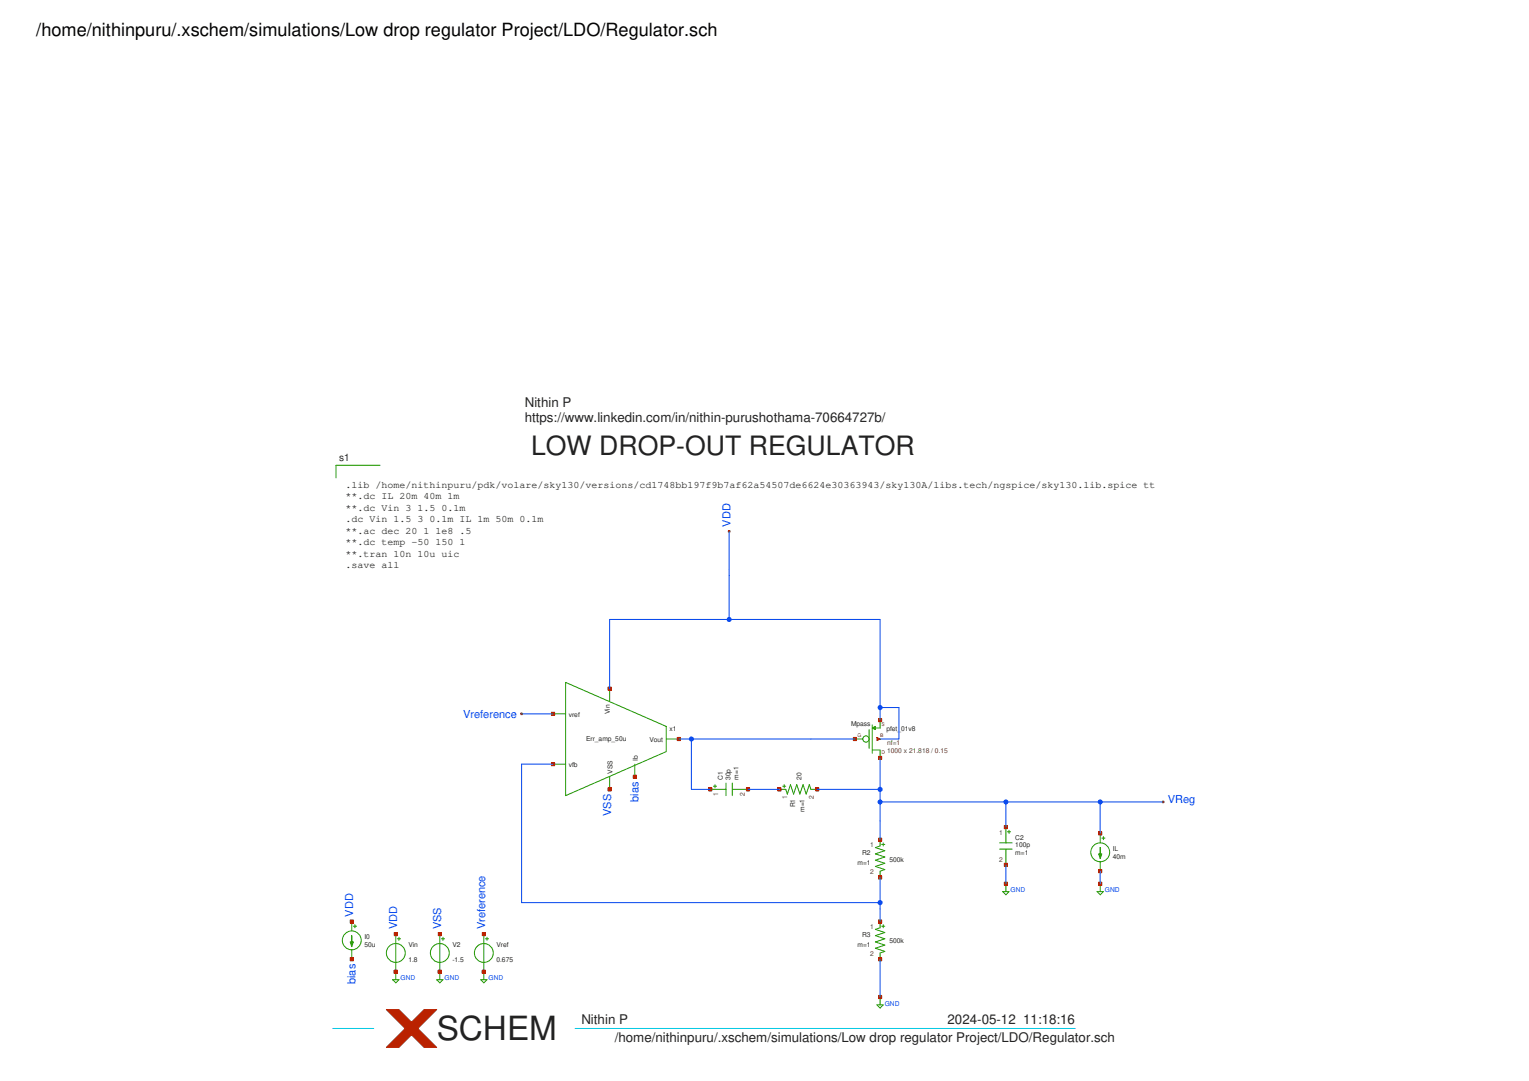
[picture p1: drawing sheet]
<svg xmlns="http://www.w3.org/2000/svg" width="297mm" height="210mm" viewBox="0 0 297 210" stroke-linecap="round" stroke-linejoin="round" font-family="sans-serif">
<g fill="none" stroke="#229800" stroke-width=".19">
<path d="M107.4 138.6h2.5M109.9 132.5l19.5 8.6v4.8l-19.5 8.6zM118.4 133.7v2.5M107.4 148.4h2.5M118.4 150.8v2.5M123.3 148.4v2.4M129.4 143.5h2.5M68.3 178.9v1.9M68.6 179.8h.7M68.9 179.5v.7M68.3 184.4v1.9M76.9 181.4v7.3"/>
<path d="M77.2 182.3h.6M77.5 182v.6M85.4 181.4v7.3M85.8 182.3h.6M86.1 182v.6M94 181.4v7.3M94.3 182.3h.6M94.6 182v.6"/>
<circle cx="76.9" cy="185" r="1.83"/>
<circle cx="85.4" cy="185" r="1.83"/>
<circle cx="94" cy="185" r="1.83"/>
</g>
<path d="M68.3 181.7v1.2h.3l-.3 .9-.3-.9h.3z" fill="#229800"/>
<g fill="none" stroke="#229800" stroke-width=".19">
<path d="M73.8 90.3h-8.5v2.5M171 139.8v1.6h-.9M138 153.3h3M138.6 152.7h.6M138.9 152.4v.6M141 152.1v2.4M142.3 153.3h3M142.3 152.1v2.4M151.4 153.3h1.2l.4 .9 .6-1.8 .6 1.8 .6-1.8 .6 1.8 .6-1.8 .6 1.8 .6-1.8 .3 .9h1.3M152 152.7h.6M152.3 152.4v.6M166.1 143.5h1.5"/>
<path d="M168.8 141.7v3.6M169.4 145.6h1.6v1.6M169.4 140.7v5.5M171 163v1.3l-.9 .3 1.8 .6-1.8 .6 1.8 .6-1.8 .6 1.8 .6-1.8 .6 1.8 .7-.9 .3v1.2M171 178.9v1.3l-.9 .3 1.8 .6-1.8 .6 1.8 .6-1.8 .6 1.8 .6-1.8 .6 1.8 .6-.9 .3v1.3M171.3 164h.6M171.3 179.8h.6M171.6 163.7v.6M171.6 179.5v.7M194.2 163.7h2.4M194.2 164.9h2.4M194.8 173.1h1.2l-.6 .6z"/>
<path d="M195.4 160.6v3.1M195.4 164.9v3M195.4 171.6v1.5M195.7 161.5h.6M196 161.2v.6M68.3 181.7v1.2h.3l-.3 .9-.3-.9h.3zM76.3 190.2h1.2l-.6 .6zM76.9 188.7v1.5M84.8 190.2h1.3l-.7 .6zM85.4 188.7v1.5M93.4 190.2h1.2l-.6 .6zM94 188.7v1.5"/>
<path d="M170.4 195.1h1.2l-.6 .6zM171 193.6v1.5"/>
<circle cx="68.3" cy="182.6" r="1.83"/>
</g>
<path d="M169.4 141.4l.7-.3v.6z" fill="#229800"/>
<g fill="none" stroke="#229800" stroke-width=".19">
<path d="M169.4 141.4l.7-.3v.6zM213.7 161.8v1.9M213.7 167.3v1.9M214 162.7h.7M214.4 162.4v.6"/>
<circle cx="168.2" cy="143.5" r=".61"/>
</g>
<path d="M213.7 164.6v1.2h.3l-.3 .9-.3-.9h.3z" fill="#229800"/>
<g fill="none" stroke="#229800" stroke-width=".19">
<path d="M213.1 173.1h1.3l-.7 .6zM213.7 164.6v1.2h.3l-.3 .9-.3-.9h.3zM213.7 171.6v1.5"/>
<circle cx="213.7" cy="165.5" r="1.83"/>
</g>
<path d="M118.1 133.4h.6v.6h-.6z" fill="none" stroke="#ba2200" stroke-width=".19"/>
<path d="M118.1 133.4h.6v.6h-.6z" fill="#ba2200"/>
<path d="M118.1 153h.6v.6h-.6z" fill="none" stroke="#ba2200" stroke-width=".19"/>
<path d="M118.1 153h.6v.6h-.6z" fill="#ba2200"/>
<path d="M107.1 148.1h.6v.6h-.6z" fill="none" stroke="#ba2200" stroke-width=".19"/>
<path d="M107.1 148.1h.6v.6h-.6z" fill="#ba2200"/>
<path d="M131.6 143.2h.6v.6h-.6z" fill="none" stroke="#ba2200" stroke-width=".19"/>
<path d="M131.6 143.2h.6v.6h-.6z" fill="#ba2200"/>
<path d="M107.1 138.3h.6v.6h-.6z" fill="none" stroke="#ba2200" stroke-width=".19"/>
<path d="M107.1 138.3h.6v.6h-.6z" fill="#ba2200"/>
<path d="M123 150.5h.6v.6h-.6z" fill="none" stroke="#ba2200" stroke-width=".19"/>
<path d="M123 150.5h.6v.6h-.6z" fill="#ba2200"/>
<path d="M76.6 181.1h.6v.6h-.6z" fill="none" stroke="#ba2200" stroke-width=".19"/>
<path d="M76.6 181.1h.6v.6h-.6z" fill="#ba2200"/>
<path d="M76.6 188.4h.6v.6h-.6z" fill="none" stroke="#ba2200" stroke-width=".19"/>
<path d="M76.6 188.4h.6v.6h-.6z" fill="#ba2200"/>
<path d="M85.1 181.1h.7v.6h-.7z" fill="none" stroke="#ba2200" stroke-width=".19"/>
<path d="M85.1 181.1h.7v.6h-.7z" fill="#ba2200"/>
<path d="M85.1 188.4h.7v.6h-.7z" fill="none" stroke="#ba2200" stroke-width=".19"/>
<path d="M85.1 188.4h.7v.6h-.7z" fill="#ba2200"/>
<path d="M93.7 181.1h.6v.6h-.6z" fill="none" stroke="#ba2200" stroke-width=".19"/>
<path d="M93.7 181.1h.6v.6h-.6z" fill="#ba2200"/>
<path d="M93.7 188.4h.6v.6h-.6z" fill="none" stroke="#ba2200" stroke-width=".19"/>
<path d="M93.7 188.4h.6v.6h-.6z" fill="#ba2200"/>
<path d="M85.3 181.2h.3v.3h-.3z" fill="none" stroke="#ba2200" stroke-width=".19"/>
<path d="M85.3 181.2h.3v.3h-.3z" fill="#ba2200"/>
<path d="M93.8 181.2h.4v.3h-.4z" fill="none" stroke="#ba2200" stroke-width=".19"/>
<path d="M93.8 181.2h.4v.3h-.4z" fill="#ba2200"/>
<path d="M76.7 181.2h.3v.3h-.3z" fill="none" stroke="#ba2200" stroke-width=".19"/>
<path d="M76.7 181.2h.3v.3h-.3z" fill="#ba2200"/>
<path d="M141.5 103h.3v.3h-.3z" fill="none" stroke="#ba2200" stroke-width=".19"/>
<path d="M141.5 103h.3v.3h-.3z" fill="#ba2200"/>
<path d="M68 178.6h.6v.6h-.6z" fill="none" stroke="#ba2200" stroke-width=".19"/>
<path d="M68 178.6h.6v.6h-.6z" fill="#ba2200"/>
<path d="M68 186h.6v.6h-.6z" fill="none" stroke="#ba2200" stroke-width=".19"/>
<path d="M68 186h.6v.6h-.6z" fill="#ba2200"/>
<path d="M68.2 186.1h.3v.3h-.3z" fill="none" stroke="#ba2200" stroke-width=".19"/>
<path d="M68.2 186.1h.3v.3h-.3z" fill="#ba2200"/>
<path d="M123.2 150.7h.3v.3h-.3z" fill="none" stroke="#ba2200" stroke-width=".19"/>
<path d="M123.2 150.7h.3v.3h-.3z" fill="#ba2200"/>
<path d="M118.3 153.1h.3v.3h-.3z" fill="none" stroke="#ba2200" stroke-width=".19"/>
<path d="M118.3 153.1h.3v.3h-.3z" fill="#ba2200"/>
<path d="M137.7 153h.6v.6h-.6z" fill="none" stroke="#ba2200" stroke-width=".19"/>
<path d="M137.7 153h.6v.6h-.6z" fill="#ba2200"/>
<path d="M145 153h.6v.6h-.6z" fill="none" stroke="#ba2200" stroke-width=".19"/>
<path d="M145 153h.6v.6h-.6z" fill="#ba2200"/>
<path d="M151.1 153h.6v.6h-.6z" fill="none" stroke="#ba2200" stroke-width=".19"/>
<path d="M151.1 153h.6v.6h-.6z" fill="#ba2200"/>
<path d="M158.5 153h.6v.6h-.6z" fill="none" stroke="#ba2200" stroke-width=".19"/>
<path d="M158.5 153h.6v.6h-.6z" fill="#ba2200"/>
<path d="M170.7 162.7h.6v.7h-.6z" fill="none" stroke="#ba2200" stroke-width=".19"/>
<path d="M170.7 162.7h.6v.7h-.6z" fill="#ba2200"/>
<path d="M170.7 170.1h.6v.6h-.6z" fill="none" stroke="#ba2200" stroke-width=".19"/>
<path d="M170.7 170.1h.6v.6h-.6z" fill="#ba2200"/>
<path d="M170.7 178.6h.6v.6h-.6z" fill="none" stroke="#ba2200" stroke-width=".19"/>
<path d="M170.7 178.6h.6v.6h-.6z" fill="#ba2200"/>
<path d="M170.7 186h.6v.6h-.6z" fill="none" stroke="#ba2200" stroke-width=".19"/>
<path d="M170.7 186h.6v.6h-.6z" fill="#ba2200"/>
<path d="M93.7 188.4h.6v.6h-.6z" fill="none" stroke="#ba2200" stroke-width=".19"/>
<path d="M93.7 188.4h.6v.6h-.6z" fill="#ba2200"/>
<path d="M85.1 188.4h.7v.6h-.7z" fill="none" stroke="#ba2200" stroke-width=".19"/>
<path d="M85.1 188.4h.7v.6h-.7z" fill="#ba2200"/>
<path d="M76.6 188.4h.6v.6h-.6z" fill="none" stroke="#ba2200" stroke-width=".19"/>
<path d="M76.6 188.4h.6v.6h-.6z" fill="#ba2200"/>
<path d="M170.7 193.3h.6v.6h-.6z" fill="none" stroke="#ba2200" stroke-width=".19"/>
<path d="M170.7 193.3h.6v.6h-.6z" fill="#ba2200"/>
<path d="M195.1 160.3h.6v.6h-.6z" fill="none" stroke="#ba2200" stroke-width=".19"/>
<path d="M195.1 160.3h.6v.6h-.6z" fill="#ba2200"/>
<path d="M195.1 167.6h.6v.6h-.6z" fill="none" stroke="#ba2200" stroke-width=".19"/>
<path d="M195.1 167.6h.6v.6h-.6z" fill="#ba2200"/>
<path d="M195.1 171.3h.6v.6h-.6z" fill="none" stroke="#ba2200" stroke-width=".19"/>
<path d="M195.1 171.3h.6v.6h-.6z" fill="#ba2200"/>
<path d="M225.8 155.6h.3v.3h-.3z" fill="none" stroke="#ba2200" stroke-width=".19"/>
<g fill="#ba2200">
<path d="M225.8 155.6h.3v.3h-.3z"/>
<path d="M75.1 196h2.4l2.4 2.5 2.5-2.5h2.4l-3.6 3.7 3.6 3.7h-2.4l-2.5-2.5-2.4 2.5h-2.4l3.6-3.7z"/>
</g>
<path d="M101.2 138.5h.3v.3h-.3zM75.1 196h2.4l2.4 2.5 2.5-2.5h2.4l-3.6 3.7 3.6 3.7h-2.4l-2.5-2.5-2.4 2.5h-2.4l3.6-3.7z" fill="none" stroke="#ba2200" stroke-width=".19"/>
<g fill="#ba2200">
<path d="M101.2 138.5h.3v.3h-.3z"/>
<path d="M170.4 143.2l.6 .3-.6 .3z"/>
</g>
<path d="M170.4 143.2l.6 .3-.6 .3zM170.7 146.9h.6v.6h-.6z" fill="none" stroke="#ba2200" stroke-width=".19"/>
<path d="M170.7 146.9h.6v.6h-.6z" fill="#ba2200"/>
<path d="M165.8 143.2h.6v.6h-.6z" fill="none" stroke="#ba2200" stroke-width=".19"/>
<path d="M165.8 143.2h.6v.6h-.6z" fill="#ba2200"/>
<path d="M170.7 139.5h.6v.6h-.6z" fill="none" stroke="#ba2200" stroke-width=".19"/>
<path d="M170.7 139.5h.6v.6h-.6z" fill="#ba2200"/>
<path d="M171 143.5h.1" fill="none" stroke="#ba2200" stroke-width=".19"/>
<path d="M68.2 178.8h.3v.3h-.3z" fill="none" stroke="#ba2200" stroke-width=".19"/>
<path d="M68.2 178.8h.3v.3h-.3z" fill="#ba2200"/>
<path d="M213.4 161.5h.6v.6h-.6z" fill="none" stroke="#ba2200" stroke-width=".19"/>
<path d="M213.4 161.5h.6v.6h-.6z" fill="#ba2200"/>
<path d="M213.4 168.9h.6v.6h-.6z" fill="none" stroke="#ba2200" stroke-width=".19"/>
<path d="M213.4 168.9h.6v.6h-.6z" fill="#ba2200"/>
<path d="M213.4 171.3h.6v.6h-.6z" fill="none" stroke="#ba2200" stroke-width=".19"/>
<path d="M213.4 171.3h.6v.6h-.6z" fill="#ba2200"/>
<path d="M64.7 199.7h7.9M111.7 199.7h97.2" fill="none" stroke="#00cbed" stroke-width=".19"/>
<g fill="none" stroke="#0044ed" stroke-width=".19">
<path d="M141.7 103.2v17.1M101.3 138.6h6.1M118.4 133.7v-13.4h52.6v19.5M171 137.4h3.6v6.1h-3.6M107.4 148.4h-6.1v26.9h69.7M131.9 143.5h34.2M134.3 143.5v9.8h3.7M145.3 153.3h6.1M158.8 153.3h12.2M171 147.2v15.8M171 155.7h55M195.4 155.7v4.9"/>
<path d="M213.7 155.7v6.1M171 170.4v8.5M195.4 167.9v3.7M213.7 169.2v2.4M171 186.3v7.3"/>
</g>
<g fill="#0044ed">
<path d="M170.7 174.8a.49 .49 0 0 1 .8 .5h-.5h.5a.49 .49 0 0 1-.8 .4 .49 .49 0 0 1 0-.9z"/>
<path d="M170.7 152.9a.49 .49 0 0 1 .8 .4h-.5h.5a.49 .49 0 0 1-.8 .4 .49 .49 0 0 1 0-.8z"/>
<path d="M133.9 143.3a.49 .49 0 0 1 .5-.3 .49 .49 0 0 1 .4 .5h-.5h.5a.49 .49 0 0 1-.6 .5 .49 .49 0 0 1-.3-.7z"/>
<path d="M141.2 120a.49 .49 0 0 1 .6-.2 .49 .49 0 0 1 .3 .5h-.4h.4a.49 .49 0 0 1-.6 .5 .49 .49 0 0 1-.3-.8z"/>
<path d="M170.7 137a.49 .49 0 0 1 .8 .4h-.5h.5a.49 .49 0 0 1-.8 .4 .49 .49 0 0 1 0-.8z"/>
<path d="M195.2 155.3a.49 .49 0 0 1 .7 .4h-.5h.5a.49 .49 0 0 1-.7 .4 .49 .49 0 0 1 0-.8z"/>
<path d="M170.7 155.3a.49 .49 0 0 1 .8 .4h-.5h.5a.49 .49 0 0 1-.8 .4 .49 .49 0 0 1 0-.8z"/>
<path d="M213.5 155.3a.49 .49 0 0 1 .7 .4h-.5h.5a.49 .49 0 0 1-.7 .4 .49 .49 0 0 1 0-.8z"/>
</g>
<text font-size="6.5" fill="#222" x="84.8" y="201.9">SCHEM</text>
<text font-size="5.2" fill="#222" x="103.2" y="88.4">LOW DROP-OUT REGULATOR</text>
<text font-size="3.5" x="7.1" y="7.1">/home/nithinpuru/.xschem/simulations/Low drop regulator Project/LDO/Regulator.sch</text>
<g font-size="2.6" fill="#222">
<text x="101.9" y="79">Nithin P</text>
<text x="101.9" y="82">https://www.linkedin.com/in/nithin-purushothama-70664727b/</text>
<text x="112.9" y="198.7">Nithin P</text>
<text x="119.4" y="202.4">/home/nithinpuru/.xschem/simulations/Low drop regulator Project/LDO/Regulator.sch</text>
<text x="184.1" y="198.7">2024-05-12 11:18:16</text>
</g>
<g font-size="2.1" fill="#0044ed">
<text x="141.9" y="102.3" transform="rotate(-90 141.9 102.3)">VDD</text>
<text x="90" y="139.3">Vreference</text>
<text x="124.1" y="155.7" transform="rotate(-90 124.1 155.7)">bias</text>
<text x="226.9" y="156">VReg</text>
<text x="118.7" y="158.5" transform="rotate(-90 118.7 158.5)">VSS</text>
<text x="68.6" y="178" transform="rotate(-90 68.6 178)">VDD</text>
<text x="77.2" y="180.5" transform="rotate(-90 77.2 180.5)">VDD</text>
<text x="85.7" y="180.5" transform="rotate(-90 85.7 180.5)">VSS</text>
<text x="94.3" y="180.5" transform="rotate(-90 94.3 180.5)">Vreference</text>
<text x="69.1" y="191.1" transform="rotate(-90 69.1 191.1)">bias</text>
</g>
<g font-size="1.9" fill="#222">
<text x="65.9" y="89.5">s1</text>
<text x="67.1" y="94.8">.lib /home/nithinpuru/pdk/volare/sky130/versions/cd1748bb197f9b7af62a54507de6624e30363943/sky130A/libs.tech/ngspice/sky130.lib.spice tt</text>
<text x="67.1" y="97">**.dc IL 20m 40m 1m</text>
<text x="67.1" y="99.2">**.dc Vin 3 1.5 0.1m</text>
<text x="67.1" y="101.4">.dc Vin 1.5 3 0.1m IL 1m 50m 0.1m</text>
<text x="67.1" y="103.7">**.ac dec 20 1 1e8 .5</text>
<text x="67.1" y="105.9">**.dc temp -50 150 1</text>
<text x="67.1" y="108.1">**.tran 10n 10u uic</text>
<text x="67.1" y="110.4">.save all</text>
</g>
<g font-size="1.3" fill="#222">
<text x="110.5" y="139.2">vref</text>
<text x="113.9" y="143.8">Err_amp_50u</text>
<text x="118.5" y="138.6" transform="rotate(-90 118.5 138.6)">Vin</text>
<text x="130" y="141.9">x1</text>
<text x="165.3" y="140.9">Mpass</text>
<text x="172.2" y="142">pfet_01v8</text>
<text x="110.5" y="148.9">vfb</text>
<text x="123.9" y="147.8" transform="rotate(-90 123.9 147.8)">Ib</text>
<text x="126.2" y="144.1">Vout</text>
<text x="119" y="150.2" transform="rotate(-90 119 150.2)">VSS</text>
<text x="140.4" y="151.4" transform="rotate(-90 140.4 151.4)">C1</text>
<text x="141.9" y="151.4" transform="rotate(-90 141.9 151.4)">30p</text>
<text x="143.5" y="151.4" transform="rotate(-90 143.5 151.4)">m=1</text>
<text x="155.7" y="151.4" transform="rotate(-90 155.7 151.4)">20</text>
<text x="154.5" y="156.8" transform="rotate(-90 154.5 156.8)">R1</text>
<text x="156.3" y="157.7" transform="rotate(-90 156.3 157.7)">m=1</text>
<text x="166.6" y="167.9">m=1</text>
<text x="167.5" y="166.1">R2</text>
<text x="172.8" y="167.3">500k</text>
<text x="197.2" y="163">C2</text>
<text x="197.2" y="164.6">100p</text>
<text x="197.2" y="166.1">m=1</text>
<text x="216.2" y="165.3">IL</text>
<text x="216.2" y="166.8">40m</text>
<text x="70.8" y="182.4">I0</text>
<text x="70.8" y="183.9">50u</text>
<text x="79.3" y="183.8">Vin</text>
<text x="87.9" y="183.8">V2</text>
<text x="96.4" y="183.8">Vref</text>
<text x="166.6" y="183.8">m=1</text>
<text x="167.5" y="182">R3</text>
<text x="172.8" y="183.2">500k</text>
<text x="79.3" y="186.9">1.8</text>
<text x="87.9" y="186.9">-1.5</text>
<text x="96.4" y="186.9">0.675</text>
</g>
<g font-size="1.3" fill="#660">
<text x="172.4" y="146.2">1000 x 21.818 / 0.15</text>
<text x="172.4" y="144.7">nf=1</text>
<text x="139.5" y="154.6" transform="rotate(-90 139.5 154.6)">1</text>
<text x="144.7" y="154.6" transform="rotate(-90 144.7 154.6)">2</text>
<text x="152.9" y="155.2" transform="rotate(-90 152.9 155.2)">1</text>
<text x="158.1" y="155.2" transform="rotate(-90 158.1 155.2)">2</text>
<text x="169" y="164.6">1</text>
<text x="194.1" y="162.1">1</text>
<text x="194.1" y="167.3">2</text>
<text x="169" y="169.7">2</text>
<text x="169" y="180.4">1</text>
<text x="169" y="185.6">2</text>
</g>
<g font-size="1.3" fill="#0044ed">
<text x="196.3" y="173.3">GND</text>
<text x="214.7" y="173.3">GND</text>
<text x="77.8" y="190.4">GND</text>
<text x="86.4" y="190.4">GND</text>
<text x="94.9" y="190.4">GND</text>
<text x="171.9" y="195.3">GND</text>
</g>
<g font-size="1" fill="#fe0000">
<text x="166.6" y="143.1">G</text>
<text x="171" y="143.1">B</text>
<text x="171.3" y="141">S</text>
<text x="171.3" y="146.4">D</text>
</g>
</svg>
